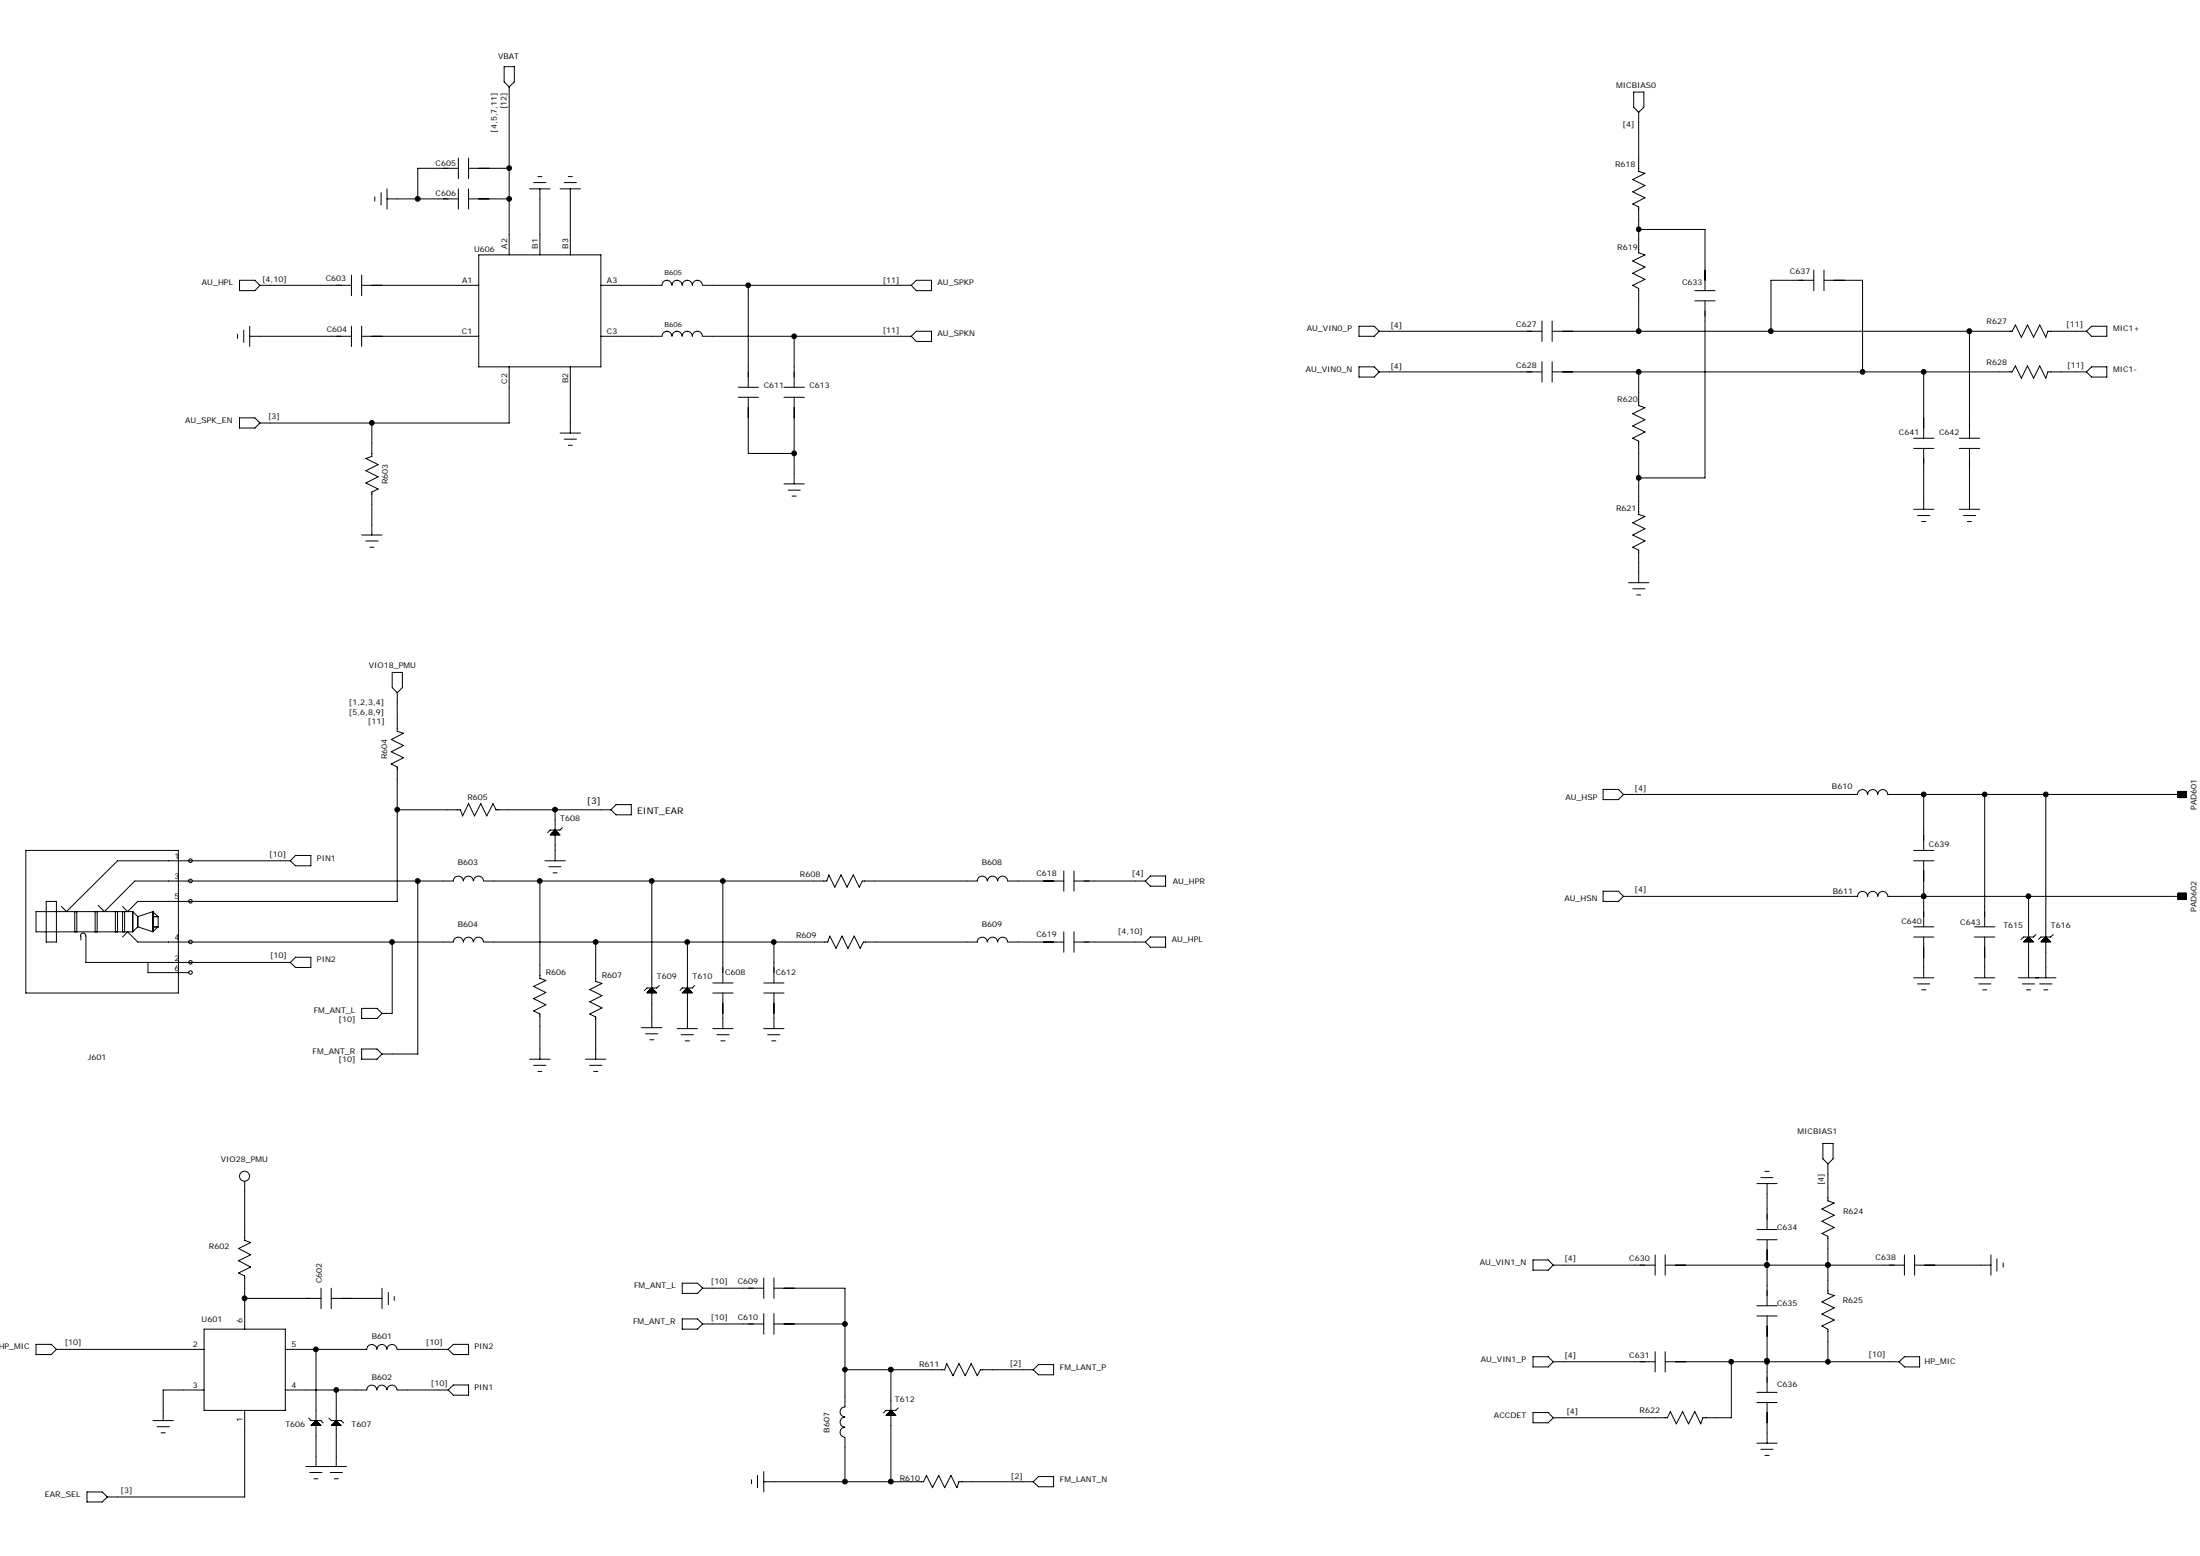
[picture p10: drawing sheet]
<svg xmlns="http://www.w3.org/2000/svg" width="297mm" height="210mm" viewBox="0 0 297 210" stroke-linecap="round" stroke-linejoin="round" font-family="sans-serif">
<g fill="none" stroke="#000" stroke-width=".14">
<path d="M68.1 9h1.3v2l-.7 .7-.6-.7zM68.7 11.7v22.7M220.6 12.4h1.4v2.1l-.7 .7-.7-.7zM221.3 15.2v7.9l.8 .3-1.7 .8 1.7 .8-1.7 .9 1.7 .8-1.7 .8 .9 .4v6.2l.8 .3-1.7 .8 1.7 .8-1.7 .9 1.7 .8-1.7 .8 .9 .4v5.8M32.3 37.8h2.1l.7 .7-.7 .7h-2.1zM35.1 38.5h12.4M47.5 37.1v2.8M48.8 38.5h15.8M48.8 37.1v2.8M50.6 26.6v.5M51.5 26v1.7M52.3 26.8h9.6"/>
<path d="M52.3 25.5v2.7M61.9 22.7h-5.5v4.1M61.9 21.3v2.8M61.9 25.5v2.7M63.3 22.7h5.4M63.3 21.3v2.8M63.3 25.5v2.7M63.3 26.8h5.4M64.6 34.4h16.5v15.1h-16.5zM71.5 25.5h2.8M72 24.6h1.7M72.6 23.8h.5"/>
<path d="M72.9 25.5v8.9M75.6 25.5h2.8M76.2 24.6h1.6M76.7 23.8h.6M77 25.5v8.9M81.1 38.5h8.3M89.4 38.5a.67 .67 0 0 1 .7-.7 .67 .67 0 0 1 .6 .7 .69 .69 0 0 1 .7-.7 .69 .69 0 0 1 .7 .7M92.1 38.5a.68 .68 0 0 1 .7-.7 .68 .68 0 0 1 .7 .7M93.5 38.5a.68 .68 0 0 1 .7-.7 .68 .68 0 0 1 .6 .7M94.9 38.5h28.1M101 38.5v13.8M123 38.5l.7-.7h2.1v1.4h-2.1z"/>
<path d="M221.3 31h8.9v8.2M228.8 39.2h2.8M244.9 37.8h-5.8v6.9M244.9 36.4v2.8M246.3 37.8h5.2v12.4M246.3 36.4v2.8M32.1 45.1v.6M32.3 56.4h2.1l.7 .7-.7 .7h-2.1zM32.9 44.6v1.6M33.7 45.4h13.8M33.7 44v2.8M47.5 44v2.8"/>
<path d="M48.8 45.4h15.8M48.8 44v2.8M50.2 57.1v4.5l-.8 .3 1.7 .8-1.7 .8 1.7 .8-1.7 .9 1.7 .8-.9 .4v5.8M68.7 49.5v7.6h-33.6M75.6 58.4h2.8M76.2 59.3h1.6M77 49.5v8.9M92.1 45.4a.69 .69 0 0 0-.7-.7 .69 .69 0 0 0-.7 .7 .67 .67 0 0 0-.6-.7 .67 .67 0 0 0-.7 .7h-8.3M92.1 45.4a.68 .68 0 0 1 .7-.7 .68 .68 0 0 1 .7 .7M93.5 45.4a.68 .68 0 0 1 .7-.7 .68 .68 0 0 1 .6 .7h28.2M99.7 52.3h2.7M99.7 53.6h2.7"/>
<path d="M101 53.6v7.6h6.2M105.9 52.3h2.7M105.9 53.6h2.7M107.2 45.4v6.9M107.2 53.6v11.7M123 45.4l.7-.7h2.1v1.4h-2.1zM183.5 49.5h2l.7 .7-.7 .7h-2zM183.5 44h2l.7 .7-.7 .7h-2zM186.2 44.7h22M186.2 50.2h22M208.2 43.3v2.8M208.2 48.8v2.8"/>
<path d="M209.6 44.7h29.5M209.6 43.3v2.8M209.6 48.8v2.8M209.6 50.2h41.9M221.3 50.2v4.5l.8 .3-1.7 .8 1.7 .8-1.7 .9 1.7 .8-1.7 .8 .9 .4v9.9l.8 .3-1.7 .8 1.7 .9-1.7 .8 1.7 .8-1.7 .9 .9 .4v4.3M228.8 40.6h2.8M230.2 40.6v23.9h-8.9M239.1 44.7h32.6l.4-.8 .8 1.6 .8-1.6 .9 1.6 .8-1.6 .8 1.6 .3-.8h5.2M251.5 50.2h20.2l.4-.8 .8 1.6 .8-1.6 .9 1.6 .8-1.6 .8 1.6 .3-.8h5.2M258.4 59.1h2.7M259.7 50.2v8.9M264.5 59.1h2.8"/>
<path d="M265.9 44.7v14.4M281.7 50.2l.7-.7h2.1v1.4h-2.1zM281.7 44.7l.7-.7h2.1v1.4h-2.1zM48.8 72.2h2.8M49.4 73h1.7M49.9 73.9h.6M76.7 60.1h.6M105.9 65.3h2.7M106.4 66.1h1.7M107 67h.5M219.9 78.6h2.7M220.4 79.5h1.7"/>
<path d="M258.4 60.5h2.7M258.4 68.7h2.7M258.9 69.6h1.7M259.5 70.4h.5M259.7 60.5v8.2M264.5 60.5h2.8M264.5 68.7h2.8M265.1 69.6h1.7M265.6 70.4h.6M265.9 60.5v8.2M53 90.7h1.3v2.1l-.7 .7-.6-.7zM53.6 93.5v5.2l.9 .3-1.7 .8 1.7 .8-1.7 .9 1.7 .8-1.7 .8 .8 .4v18.1h-35l-1.4 1.4-.7-.7"/>
<path d="M221 80.3h.5M3.5 114.8h20.6v19.2h-20.6zM39.2 116.2h-23.3l-6.9 6.8-.7-.7M39.9 115.4h2.1v1.4h-2.1l-.7-.6zM53.6 109.3h8.6l.3 .8 .8-1.6 .8 1.6 .8-1.6 .8 1.6 .9-1.6 .4 .8h15.5M56.4 118.9v23.3h-4.8M62.5 118.9a.67 .67 0 0 0-.6-.7 .67 .67 0 0 0-.7 .7h-43l-4.1 4.1-.9-.8M62.6 118.9a.66 .66 0 0 1 .6-.7 .66 .66 0 0 1 .7 .7M63.9 118.9a.67 .67 0 0 1 .7-.7 .67 .67 0 0 1 .7 .7M72.9 118.9v13.1l.8 .3-1.7 .8 1.7 .8-1.7 .9 1.7 .8-1.7 .8 .9 .4v6.1M73.6 116.2h2.7M74.1 117h1.7"/>
<path d="M74.4 112.6h1.1v.1M74.4 112.5v.2M74.5 112.7v-.3h.9v.3M74.7 112.3h.5v.4M74.7 112.3v.4M74.7 117.8h.5M74.8 112.2h.3v.5M74.8 112.1v.6M74.9 112h.1M74.9 112l.7 .7h-1.3zM74.9 109.3v3.4M74.9 112.7v3.5"/>
<path d="M75.9 111.7l-.3 .3h-1.3l-.3 .4M83.2 108.6h2v1.4h-2l-.7-.7zM88 118.9v19.8M97.6 118.9v13.8M133.3 118.9a.67 .67 0 0 0-.7-.7 .67 .67 0 0 0-.7 .7h-15.5l-.4 .8-.8-1.6-.8 1.6-.8-1.6-.9 1.6-.8-1.6-.3 .8h-46.3M133.3 118.9a.67 .67 0 0 1 .7-.7 .67 .67 0 0 1 .7 .7M134.7 118.9a.66 .66 0 0 1 .7-.7 .66 .66 0 0 1 .6 .7M136.1 118.9h7.5M143.6 117.5v2.8M145 118.9h9.6M145 117.5v2.8M155.3 118.2h2.1v1.4h-2.1l-.7-.7z"/>
<path d="M216.4 106.5h2.1l.7 .7-.7 .7h-2.1zM252.1 107.2a.67 .67 0 0 0-.6-.6 .67 .67 0 0 0-.7 .6h-31.6M252.2 107.2a.67 .67 0 0 1 .6-.6 .67 .67 0 0 1 .7 .6M253.6 107.2a.66 .66 0 0 1 .6-.6 .66 .66 0 0 1 .7 .6M254.9 107.2h40.3M258.4 114.8h2.7M258.4 116.2h2.7M259.7 116.2v4.8h-4.8M259.7 107.2v7.6M268 107.2v17.9M276.2 107.2v24.8M294.1 106.8h1.1v.8h-1.1z"/>
<path d="M294.1 107.5h1.1M294.1 107.3h1.1M294.1 107.1h1.1M294.1 106.9h1.1M294.2 106.8v.8M294.4 106.8v.8M294.5 106.8v.8M294.6 106.8v.8M294.8 106.8v.8M294.9 106.8v.8M295 106.8v.8M6.2 121.6h1.4v5.5h-1.4z"/>
<path d="M10.1 123v2.8M10.4 123v2.8M10.9 126.3a.34 .34 0 0 1 .3-.4 .34 .34 0 0 1 .4 .4M10.9 126.3v.6M11.6 126.3v3.6h27.6M12.8 123v2.8M13.1 123v2.8M15.6 123v2.8M15.9 123v2.8M16.5 126.4l.7-.6 1.4 1.3h42.6a.67 .67 0 0 1 .7-.6 .67 .67 0 0 1 .6 .6M16.5 123v2.8M16.8 123v2.8"/>
<path d="M17.9 123h-13v2.8h13M17.9 123v2.8M17.9 123l.7 .7M18.6 123.7v1.4M18.6 123.7l2.1-.7v2.8l-2.1-.7M18.6 125.1l-.7 .7M20 129.9v1.4h5.5M20.7 123.1l.7 .6M20.7 123.7h.7M20.7 125.1h.7M21.4 125.1l-.7 .6M21.4 123.7v1.4"/>
<path d="M39.9 129.2h2.1v1.4h-2.1l-.7-.7zM48.8 136.1h2.1l.7 .7-.7 .6h-2.1zM53 127.1v9.7h-1.4M62.6 127.1a.66 .66 0 0 1 .6-.6 .66 .66 0 0 1 .7 .6M63.9 127.1a.67 .67 0 0 1 .7-.6 .67 .67 0 0 1 .7 .6M80.4 127.1v5.3l.9 .3-1.7 .8 1.7 .9-1.7 .8 1.7 .8-1.7 .8 .8 .4v5.7M86.6 138.7h2.8M87.2 139.5h1.6M87.4 134l.6-.7 .7 .7zM87.4 133.9h1.1v.1M87.4 133.8v.2M87.6 133.7h.8v.3"/>
<path d="M87.6 133.7v.3M87.7 134v-.4h.6v.4M87.9 133.5h.2v.5M87.9 133.4v.6M88 133.3h.1M89 133l-.3 .3h-1.3l-.4 .4M91.4 138.8h2.8M92 139.6h1.6M92.1 134l.7-.7 .7 .7zM92.2 133.9h1.2v.1M92.2 133.8v.2M92.4 133.7h.8v.3"/>
<path d="M92.4 133.7v.3M92.5 134v-.4h.6v.4M92.6 133.5h.3v.5M92.6 133.4v.6M92.8 133.3h.1M92.8 127.1v11.7M93.8 133l-.3 .3h-1.4l-.3 .4M96.2 132.7h2.8M96.2 134h2.8M96.2 138.8h2.8M96.8 139.6h1.6M97.6 134v4.8"/>
<path d="M103.1 132.7h2.8M103.1 134h2.8M103.1 138.8h2.8M103.6 139.6h1.7M104.5 127.1v5.6M104.5 134v4.8M133.3 127.1a.67 .67 0 0 0-.7-.6 .67 .67 0 0 0-.7 .6h-15.3l-.5 .9-.8-1.7-.8 1.7-.8-1.7-.8 1.7-.9-1.7-.2 .8h-46.5M133.3 127.1a.67 .67 0 0 1 .7-.6 .67 .67 0 0 1 .7 .6M134.7 127.1a.66 .66 0 0 1 .7-.6 .66 .66 0 0 1 .6 .6M136.1 127.1h7.5M143.6 125.8v2.7M145 127.1h9.6"/>
<path d="M145 125.8v2.7M154.6 127.1l.7-.7h2.1v1.4h-2.1zM216.4 120.3h2.1l.7 .7-.7 .6h-2.1zM219.2 121h31.6M250.8 120.9a.68 .68 0 0 1 .7-.6 .68 .68 0 0 1 .7 .6M252.2 120.9a.68 .68 0 0 1 .7-.6 .68 .68 0 0 1 .6 .6M253.6 120.9a.67 .67 0 0 1 .6-.6 .67 .67 0 0 1 .7 .6M258.4 125.1h2.7M258.4 126.4h2.7M258.4 132h2.7M258.9 132.8h1.7M259.5 133.6h.5"/>
<path d="M259.7 126.4v5.6M266.6 125.1h2.7M266.6 126.4h2.7M266.6 132h2.7M267.2 132.8h1.6M267.7 133.6h.5M268 126.4v5.6M272.5 132h5.1M273 132.8h1.7M273.2 127.1l.7-.7 .6 .7zM273.3 127.1v-.1h1.1v.1M273.5 126.9h.8v.2"/>
<path d="M273.5 126.8v.3M273.6 133.6h.6M273.6 127.1v-.4h.6v.4M273.7 126.6h.3v.5M273.7 126.6v.5M273.9 126.4h.1M273.9 121v11M274.9 126.1l-.4 .3h-1.3l-.3 .4M275.4 132.8h1.6M275.6 127.1l.6-.7 .7 .7zM275.7 127.1v-.1h1.1v.1M275.8 126.9h.8v.2"/>
<path d="M275.8 126.8v.3M275.9 133.6h.6M275.9 127.1v-.4h.6v.4M276.1 126.6h.2v.5M276.1 126.6v.5M276.2 126.4h.1M277.2 126.1l-.3 .3h-1.3l-.4 .4M294.1 120.5h1.1v.9h-1.1zM294.1 121.2h1.1M294.1 121.1h1.1M294.1 120.8h1.1M294.1 120.7h1.1"/>
<path d="M294.2 120.5v.9M294.4 120.5v.9M294.5 120.5v.9M294.6 120.5v.9M294.8 120.5v.9M294.9 120.5v.9M295 120.5v.9M295.2 121h-35.5v4.1M33 159.4v8l.8 .3-1.6 .8 1.6 .8-1.6 .8 1.6 .9-1.6 .8 .8 .4v7.2M48.8 141.6h2.1l.7 .6-.7 .7h-2.1zM71.5 142.9h2.8M72 143.8h1.7"/>
<path d="M72.6 144.6h.5M79.1 142.9h2.7M79.6 143.8h1.7M80.2 144.6h.5M87.7 140.3h.6M92.5 140.5h.6M97.3 140.5h.6M104.2 140.5h.6M237.2 159.7h2.7M237.7 158.9h1.7M238.3 158.1h.6M238.6 159.7v6.2"/>
<path d="M246.1 154.3h1.4v2.1l-.7 .7-.7-.7zM246.8 157.1v5l.8 .2-1.6 .9 1.6 .8-1.6 .8 1.6 .9-1.6 .8 .8 .4v7.7l.8 .2-1.6 .9 1.6 .8-1.6 .8 1.6 .8-1.6 .8 .8 .5v4.4M27.6 179.4h10.9v10.9h-10.9zM33 175.2h10.3M43.3 173.8v2.8M44.7 175.2h6.9M44.7 173.8v2.8M51.6 173.8v2.8M52.4 174.4v1.7M53.2 175v.5M92.1 178h2.1l.7 .7-.7 .7h-2.1zM92.1 173.2h2.1l.7 .6-.7 .7h-2.1z"/>
<path d="M94.9 178.7h8.2M94.9 173.8h8.2M103.1 172.5v2.7M103.1 177.3v2.7M104.5 172.5v2.7M104.5 177.3v2.7M104.5 178.7h9.6M104.5 173.8h9.6v16.1M207 170h2l.7 .7-.7 .7h-2zM209.7 170.7h13.8M223.5 169.4v2.7M224.8 170.7h32.3"/>
<path d="M224.8 169.4v2.7M237.2 165.9h2.7M237.2 167.3h2.7M237.2 176.2h2.7M237.2 177.6h2.7M238.6 170.7h.1M238.6 167.3v8.9M238.6 177.6v10.3M246.8 170.7h.1M257.1 169.4v2.7M258.5 170.7h10.3M258.5 169.4v2.7"/>
<path d="M268.8 169.4v2.7M269.6 169.9v1.6M270.5 170.4v.6M4.9 181.4h2l.7 .7-.7 .7h-2zM7.6 182.1h20M20.7 191.7h2.7M21.2 192.5h1.7M21.8 193.4h.5M27.6 187.6h-5.6v4.1M33 190.3v11.7h-18.5M38.5 182.1h11M41.3 197.9h5.5"/>
<path d="M41.7 191.4l.3 .3h1.3l.3 .3M41.8 198.7h1.7M42 192.4l.7-.7 .6 .7zM42.1 192.4v-.1h1.1v.1M42.2 192.4v-.3h.9v.3M42.4 192.4v-.4h.5v.4M42.4 199.6h.5M42.5 192.4v-.5h.3v.5M42.7 191.7h.1M42.7 182.1v15.8M44.4 191.4l.3 .3h1.4l.3 .3M44.6 198.7h1.6"/>
<path d="M44.8 192.4v-.1h1.1v.1M45 192.4v-.3h.8v.3M45.1 192.4v-.4h.6v.4M45.1 199.6h.6M45.3 192.4v-.5h.2v.5M45.4 191.7h.1M45.4 191.7l.7 .7h-1.4zM45.4 187.6v10.3M49.5 182.1a.67 .67 0 0 1 .7-.7 .67 .67 0 0 1 .7 .7M50.9 187.6a.67 .67 0 0 0-.7-.7 .67 .67 0 0 0-.7 .7h-11M50.9 182.1a.66 .66 0 0 1 .7-.7 .66 .66 0 0 1 .6 .7M50.9 187.6a.66 .66 0 0 1 .7-.7 .66 .66 0 0 1 .6 .7"/>
<path d="M52.3 182.1a.67 .67 0 0 1 .6-.7 .67 .67 0 0 1 .7 .7M52.3 187.6a.67 .67 0 0 1 .6-.7 .67 .67 0 0 1 .7 .7M53.6 182.1h6.9M53.6 187.6h6.9M60.5 182.1l.7-.7h2.1v1.4h-2.1zM60.5 187.6l.7-.7h2.1v1.4h-2.1zM101.5 199.7v.5M102.3 199.1v1.7M103.1 200h21.6l.4-.9 .8 1.7 .8-1.7 .8 1.7 .9-1.7 .8 1.7 .3-.8h10M103.1 198.6v2.7M114.1 192.6a.67 .67 0 0 0-.7 .7 .67 .67 0 0 0 .7 .7M114.1 191.2a.67 .67 0 0 0-.7 .7 .67 .67 0 0 0 .7 .7"/>
<path d="M114.1 189.9a.67 .67 0 0 0-.7 .6 .67 .67 0 0 0 .7 .7M114.1 184.8h13.4l.3-.8 .9 1.7 .8-1.7 .8 1.7 .8-1.7 .8 1.7 .5-.9h7.1M114.1 194v6M119.6 191l.7-.7 .6 .7zM119.7 190.9h1.1v.1M119.7 190.9v.1M119.9 190.8h.8v.2M119.9 190.7v.3M120 190.6h.5v.4M120 190.6v.4M120.1 190.5h.3v.5M120.1 190.5v.5"/>
<path d="M120.3 190.3h.1M120.3 184.8v15.2M121.3 190l-.4 .3h-1.3l-.3 .4M139.5 200l.7-.7h2.1v1.3h-2.1zM139.5 184.8l.7-.7h2.1v1.4h-2.1zM207 190.6h2l.7 .7-.7 .7h-2zM207 183.1h2l.7 .7-.7 .7h-2zM209.7 183.8h13.8M223.5 182.4v2.7M224.8 182.4v2.7M224.8 183.8h31.6M233.8 183.8v7.5h-3.9l-.3 .9-.8-1.7-.8 1.7-.8-1.7-.9 1.7-.8-1.7-.4 .8h-15.4"/>
<path d="M237.2 187.9h2.7M237.2 189.3h2.7M237.2 194.8h2.7M237.7 195.6h1.7M238.3 196.4h.6M238.6 189.3v5.5M256.4 183.8l.7-.7h2.1v1.4h-2.1zM11.7 201.3h2.1l.7 .7-.7 .7h-2.1z"/>
<circle cx="25.7" cy="118.9" r=".24"/>
<circle cx="25.7" cy="116.2" r=".24"/>
<circle cx="25.7" cy="129.9" r=".24"/>
<circle cx="25.7" cy="131.2" r=".24"/>
<circle cx="25.7" cy="121.6" r=".24"/>
<circle cx="25.7" cy="127.1" r=".24"/>
<circle cx="33" cy="158.7" r=".68"/>
</g>
<g fill="#000" stroke="#000" stroke-width=".14">
<circle cx="56.4" cy="26.8" r=".33"/>
<circle cx="68.7" cy="22.7" r=".32"/>
<circle cx="68.7" cy="26.8" r=".32"/>
<circle cx="101" cy="38.5" r=".32"/>
<circle cx="221.2" cy="30.9" r=".32"/>
<circle cx="50.2" cy="57.1" r=".32"/>
<circle cx="107.2" cy="45.4" r=".32"/>
<circle cx="221.2" cy="44.7" r=".32"/>
<circle cx="221.2" cy="50.2" r=".32"/>
<circle cx="239.1" cy="44.7" r=".32"/>
<circle cx="251.5" cy="50.2" r=".32"/>
<circle cx="259.7" cy="50.2" r=".32"/>
<circle cx="265.9" cy="44.7" r=".33"/>
<circle cx="107.2" cy="61.2" r=".32"/>
<circle cx="221.2" cy="64.5" r=".32"/>
<circle cx="53.6" cy="109.3" r=".32"/>
<circle cx="56.4" cy="118.9" r=".33"/>
<circle cx="72.9" cy="118.9" r=".32"/>
<circle cx="74.9" cy="109.3" r=".33"/>
<circle cx="88" cy="118.9" r=".32"/>
<circle cx="97.6" cy="118.9" r=".32"/>
<circle cx="259.7" cy="107.2" r=".32"/>
<circle cx="268" cy="107.2" r=".32"/>
<circle cx="276.2" cy="107.2" r=".32"/>
<circle cx="52.9" cy="127.1" r=".32"/>
<circle cx="80.4" cy="127.1" r=".32"/>
<circle cx="92.8" cy="127.1" r=".32"/>
<circle cx="104.5" cy="127.1" r=".32"/>
<circle cx="259.7" cy="120.9" r=".32"/>
<circle cx="273.9" cy="120.9" r=".32"/>
<circle cx="33" cy="175.2" r=".32"/>
<circle cx="114.1" cy="178.7" r=".32"/>
<circle cx="238.6" cy="170.7" r=".32"/>
<circle cx="246.8" cy="170.7" r=".32"/>
<circle cx="42.6" cy="182.1" r=".32"/>
<circle cx="45.4" cy="187.6" r=".32"/>
<circle cx="114.1" cy="184.8" r=".32"/>
<circle cx="114.1" cy="199.9" r=".32"/>
<circle cx="120.3" cy="184.8" r=".33"/>
<circle cx="120.3" cy="199.9" r=".33"/>
<circle cx="233.7" cy="183.8" r=".32"/>
<circle cx="238.6" cy="183.6" r=".32"/>
<circle cx="238.6" cy="183.8" r=".32"/>
<circle cx="246.8" cy="183.8" r=".32"/>
</g>
<g font-size="1.2">
<text x="79.2" y="108.6">[3]</text>
<text x="86" y="109.8">EINT_EAR</text>
</g>
<g font-size="1.1">
<text x="67.2" y="8">VBAT</text>
<text x="218.2" y="11.9">MICBIAS0</text>
<text x="67.1" y="17.9" transform="rotate(-90 67.1 17.9)">[4,5,7,11]</text>
<text x="68.4" y="14.8" transform="rotate(-90 68.4 14.8)">[12]</text>
<text x="219.1" y="17.1">[4]</text>
<text x="58.8" y="22.5">C605</text>
<text x="218.1" y="22.6">R618</text>
<text x="58.8" y="26.4">C606</text>
<text x="64" y="34">U606</text>
<text x="68.5" y="33.6" transform="rotate(-90 68.5 33.6)">A2</text>
<text x="72.6" y="33.6" transform="rotate(-90 72.6 33.6)">B1</text>
<text x="76.7" y="33.6" transform="rotate(-90 76.7 33.6)">B3</text>
<text x="218.4" y="33.7">R619</text>
<text x="27.3" y="38.5">AU_HPL</text>
<text x="35.4" y="38.1">[4,10]</text>
<text x="44" y="38">C603</text>
<text x="62.4" y="38.2">A1</text>
<text x="82" y="38.2">A3</text>
<text x="119.2" y="38.2">[11]</text>
<text x="126.6" y="38.5">AU_SPKP</text>
<text x="227.1" y="38.4">C633</text>
<text x="241.7" y="37">C637</text>
<text x="44.1" y="44.9">C604</text>
<text x="62.4" y="45.1">C1</text>
<text x="82" y="45.1">C3</text>
<text x="119.2" y="45">[11]</text>
<text x="126.6" y="45.4">AU_SPKN</text>
<text x="176.4" y="44.7">AU_VIN0_P</text>
<text x="187.7" y="44.3">[4]</text>
<text x="204.7" y="44.2">C627</text>
<text x="268.2" y="43.7">R627</text>
<text x="279" y="44.2">[11]</text>
<text x="285.3" y="44.7">MIC1+</text>
<text x="68.5" y="51.8" transform="rotate(-90 68.5 51.8)">C2</text>
<text x="76.7" y="51.8" transform="rotate(-90 76.7 51.8)">B2</text>
<text x="103.1" y="52.4">C611</text>
<text x="109.3" y="52.4">C613</text>
<text x="176.3" y="50.2">AU_VIN0_N</text>
<text x="187.7" y="49.8">[4]</text>
<text x="204.7" y="49.6">C628</text>
<text x="268.2" y="49.2">R628</text>
<text x="279.1" y="49.6">[11]</text>
<text x="285.3" y="50.2">MIC1-</text>
<text x="25" y="57.1">AU_SPK_EN</text>
<text x="36.2" y="56.5">[3]</text>
<text x="218.4" y="54.2">R620</text>
<text x="256.4" y="58.7">C641</text>
<text x="261.8" y="58.7">C642</text>
<text x="52.4" y="65.3" transform="rotate(-90 52.4 65.3)">R603</text>
<text x="218.2" y="69">R621</text>
<text x="47.1" y="95.1">[1,2,3,4]</text>
<text x="49.8" y="90.2">VIO18_PMU</text>
<text x="47.1" y="96.4">[5,6,8,9]</text>
<text x="49.7" y="97.7">[11]</text>
<text x="52.3" y="102.4" transform="rotate(-90 52.3 102.4)">R604</text>
<text x="63.1" y="107.9">R605</text>
<text x="211.4" y="107.9">AU_HSP</text>
<text x="220.7" y="106.7">[4]</text>
<text x="247.4" y="106.5">B610</text>
<text x="75.6" y="110.8">T608</text>
<text x="296.6" y="109.3" transform="rotate(-90 296.6 109.3)">PAD601</text>
<text x="23.6" y="115.9">1</text>
<text x="23.6" y="118.6">3</text>
<text x="36.3" y="115.6">[10]</text>
<text x="42.8" y="116.2">PIN1</text>
<text x="61.8" y="116.8">B603</text>
<text x="108" y="118.4">R608</text>
<text x="132.6" y="116.8">B608</text>
<text x="139.9" y="118.2">C618</text>
<text x="152.8" y="118.2">[4]</text>
<text x="158.3" y="119.3">AU_HPR</text>
<text x="260.4" y="114.2">C639</text>
<text x="23.6" y="121.4">5</text>
<text x="61.8" y="125.1">B604</text>
<text x="132.6" y="125.1">B609</text>
<text x="211.2" y="121.6">AU_HSN</text>
<text x="220.7" y="120.4">[4]</text>
<text x="247.5" y="120.7">B611</text>
<text x="256.7" y="124.7">C640</text>
<text x="264.7" y="124.8">C643</text>
<text x="270.5" y="125.2">T615</text>
<text x="276.9" y="125.2">T616</text>
<text x="296.6" y="123.1" transform="rotate(-90 296.6 123.1)">PAD602</text>
<text x="23.6" y="129.6">2</text>
<text x="23.6" y="126.9">4</text>
<text x="23.6" y="131">6</text>
<text x="36.5" y="129.3">[10]</text>
<text x="42.8" y="129.9">PIN2</text>
<text x="73.7" y="131.6">R606</text>
<text x="97.9" y="131.5">C608</text>
<text x="104.8" y="131.5">C612</text>
<text x="107.5" y="126.6">R609</text>
<text x="139.9" y="126.4">C619</text>
<text x="150.9" y="126">[4,10]</text>
<text x="158.2" y="127.1">AU_HPL</text>
<text x="42.4" y="136.8">FM_ANT_L</text>
<text x="45.7" y="137.9">[10]</text>
<text x="81.3" y="132">R607</text>
<text x="88.7" y="132.1">T609</text>
<text x="93.5" y="132.1">T610</text>
<text x="11.8" y="143.1">J601</text>
<text x="42.2" y="142.2">FM_ANT_R</text>
<text x="45.7" y="143.3">[10]</text>
<text x="242.7" y="153.1">MICBIAS1</text>
<text x="29.8" y="156.8">VIO28_PMU</text>
<text x="246.2" y="160" transform="rotate(-90 246.2 160)">[4]</text>
<text x="239.9" y="165.9">C634</text>
<text x="248.9" y="163.9">R624</text>
<text x="28.2" y="168.5">R602</text>
<text x="43.5" y="173.2" transform="rotate(-90 43.5 173.2)">C602</text>
<text x="85.6" y="173.8">FM_ANT_L</text>
<text x="96" y="173.3">[10]</text>
<text x="99.6" y="173.3">C609</text>
<text x="199.8" y="170.7">AU_VIN1_N</text>
<text x="211.2" y="170.2">[4]</text>
<text x="220" y="170.2">C630</text>
<text x="253.2" y="170">C638</text>
<text x="27.2" y="178.4">U601</text>
<text x="32.8" y="178.5" transform="rotate(-90 32.8 178.5)">6</text>
<text x="85.5" y="178.7">FM_ANT_R</text>
<text x="96" y="178.1">[10]</text>
<text x="99.6" y="178.1">C610</text>
<text x="239.9" y="176.2">C635</text>
<text x="248.8" y="175.8">R625</text>
<text x="-.2" y="182.1">HP_MIC</text>
<text x="8.7" y="181.5">[10]</text>
<text x="26" y="181.8">2</text>
<text x="39.4" y="181.8">5</text>
<text x="50.2" y="180.7">B601</text>
<text x="57.5" y="181.5">[10]</text>
<text x="64.1" y="182.1">PIN2</text>
<text x="124.1" y="184.4">R611</text>
<text x="136.3" y="184.3">[2]</text>
<text x="143.1" y="184.8">FM_LANT_P</text>
<text x="199.9" y="183.8">AU_VIN1_P</text>
<text x="211.2" y="183.2">[4]</text>
<text x="220" y="183.2">C631</text>
<text x="252.3" y="183.2">[10]</text>
<text x="259.8" y="184.1">HP_MIC</text>
<text x="26" y="187.3">3</text>
<text x="32.8" y="191.9" transform="rotate(-90 32.8 191.9)">1</text>
<text x="39.4" y="187.3">4</text>
<text x="50.2" y="186.2">B602</text>
<text x="58.2" y="187">[10]</text>
<text x="64.1" y="187.6">PIN1</text>
<text x="120.8" y="189.3">T612</text>
<text x="201.7" y="191.3">ACCDET</text>
<text x="211.5" y="190.8">[4]</text>
<text x="221.4" y="190.6">R622</text>
<text x="239.9" y="187.2">C636</text>
<text x="38.5" y="192.5">T606</text>
<text x="47.5" y="192.5">T607</text>
<text x="112" y="193.4" transform="rotate(-90 112 193.4)">B607</text>
<text x="6.1" y="202">EAR_SEL</text>
<text x="16.3" y="201.5">[3]</text>
<text x="121.5" y="199.8">R610</text>
<text x="136.5" y="199.5">[2]</text>
<text x="143.1" y="200">FM_LANT_N</text>
</g>
<g font-size=".9">
<text x="89.7" y="37.2">B605</text>
<text x="89.7" y="44.2">B606</text>
</g>
</svg>
